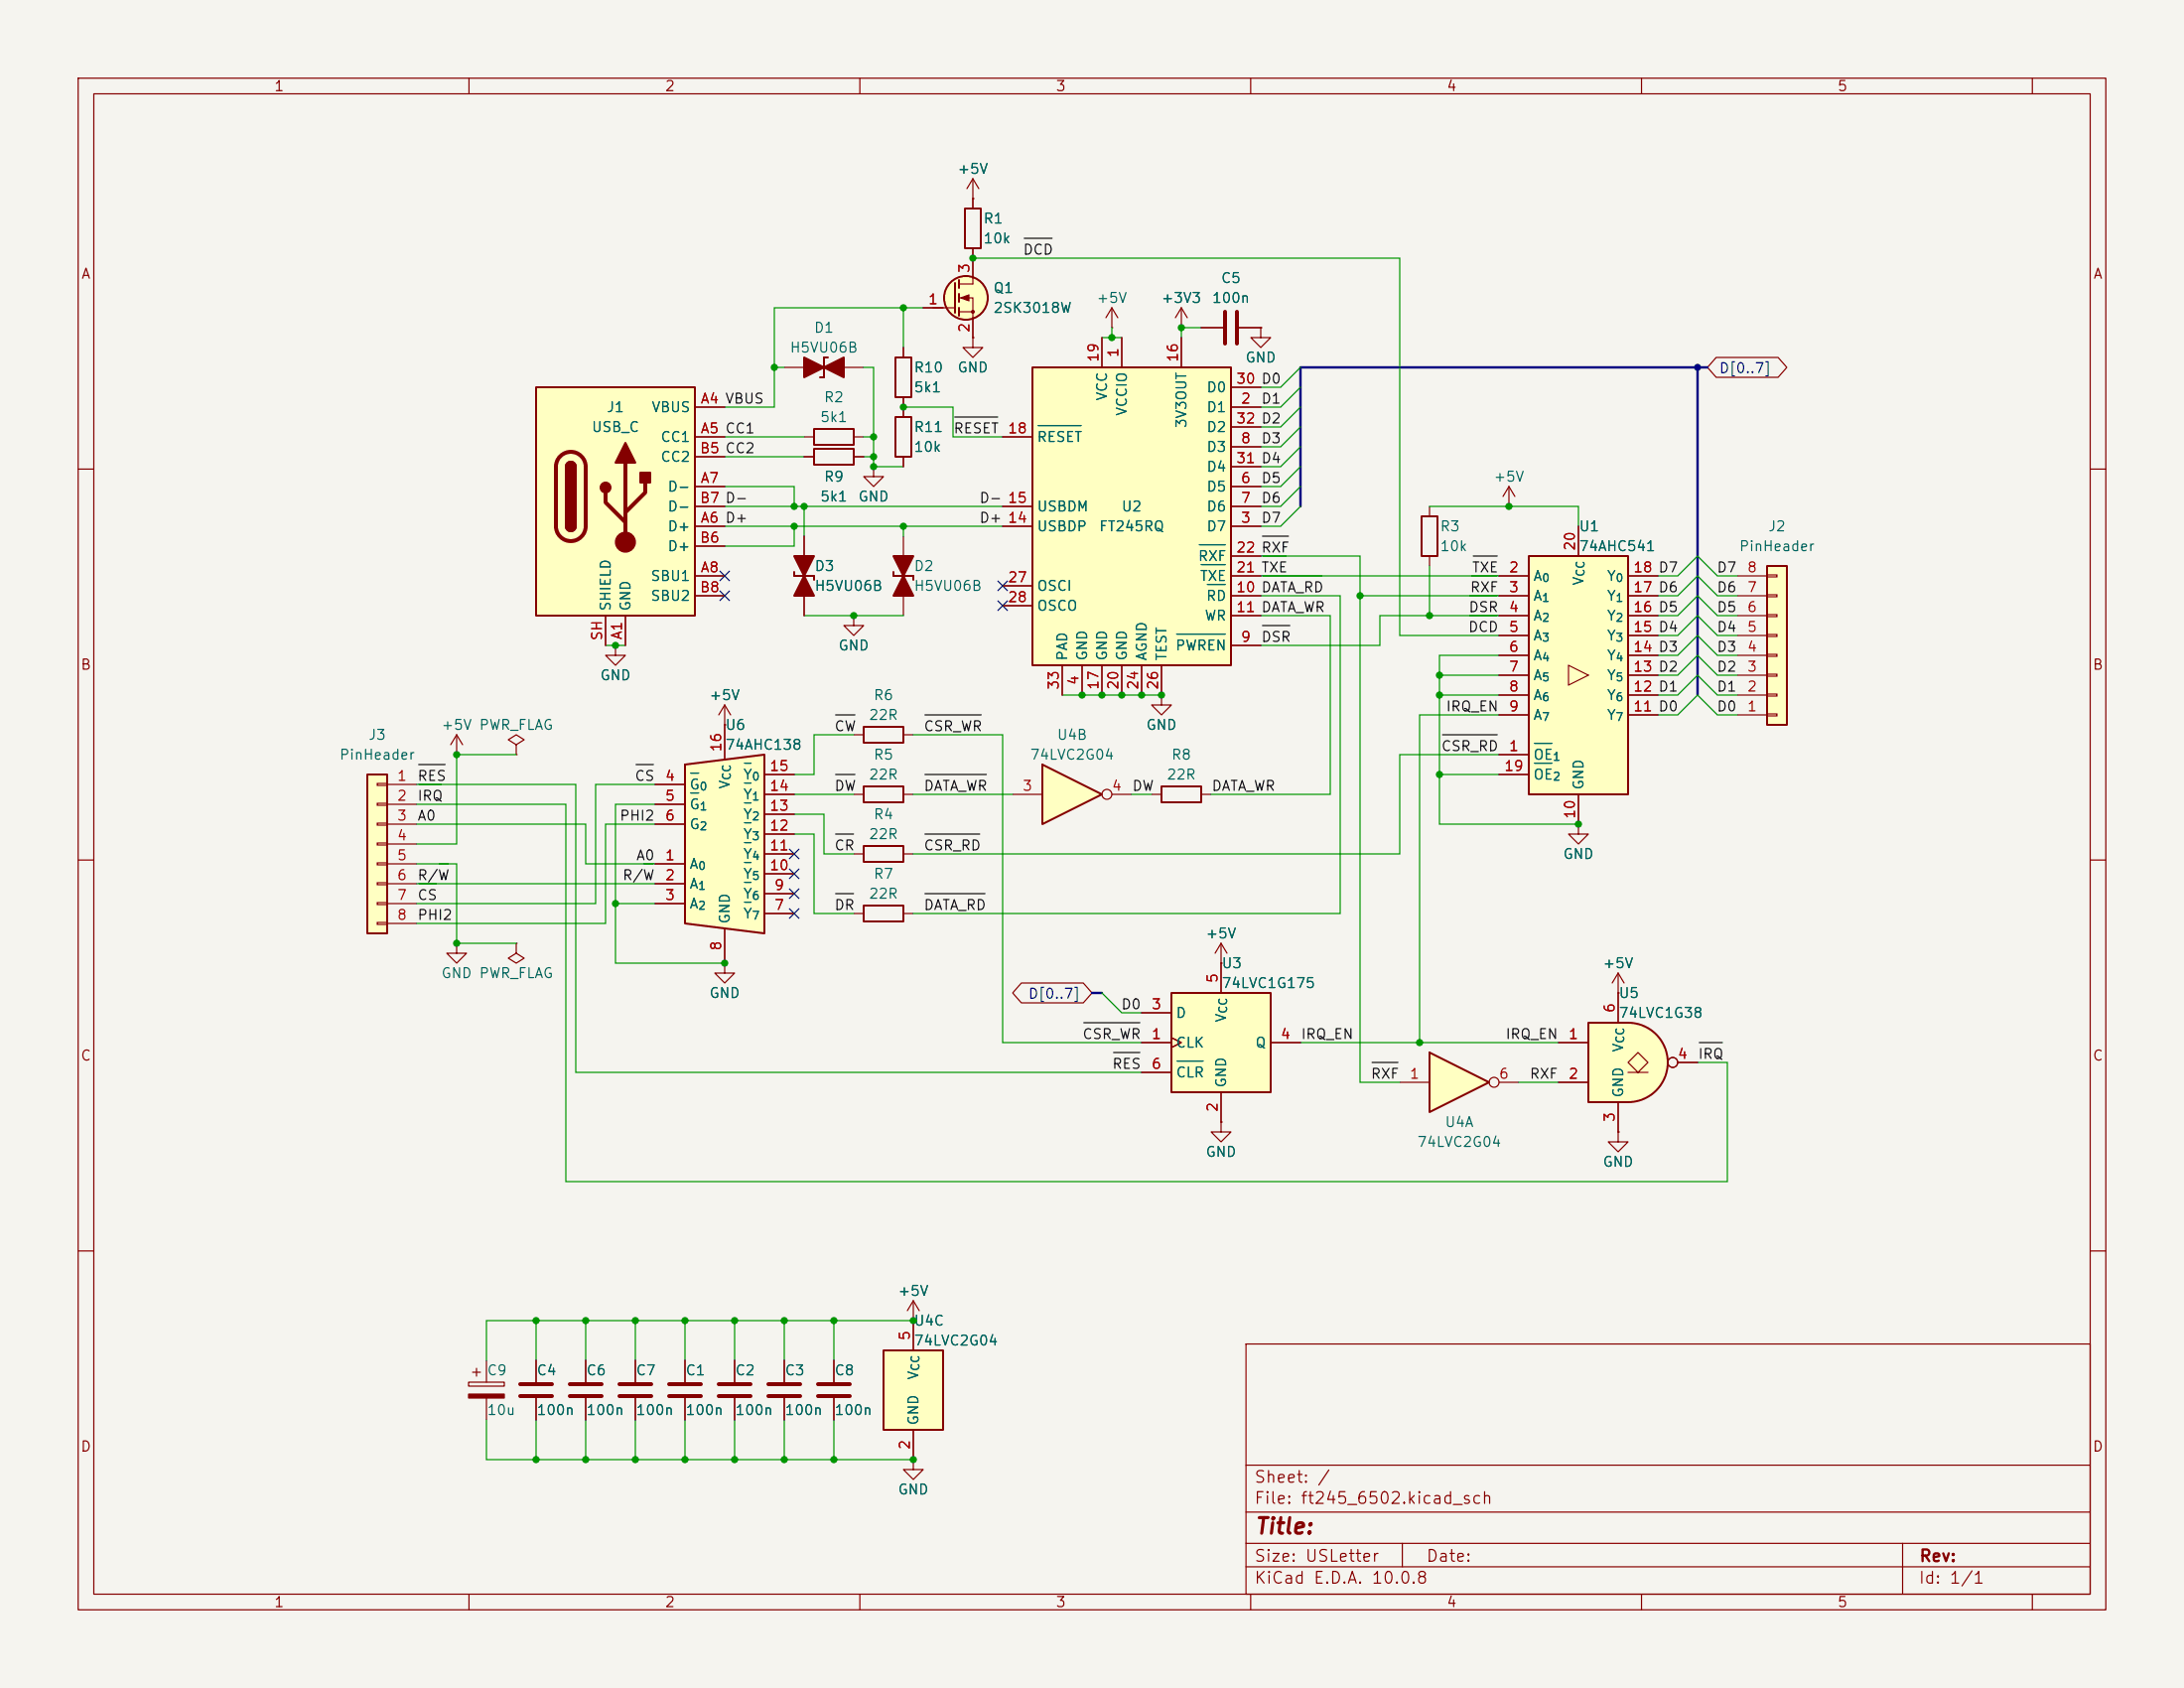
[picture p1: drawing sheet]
<svg xmlns="http://www.w3.org/2000/svg" width="279mm" height="216mm" viewBox="0 0 279 216" stroke-linecap="round" stroke-linejoin="round" font-family="sans-serif">
<path d="M0 0h279.4v215.9h-279.4z" fill="#f5f4ef" stroke="#f5f4ef" stroke-width=".13"/>
<g fill="none" stroke="#840000" stroke-width=".15">
<path d="M10 10h259.4v195.9h-259.4zM12 12h255.4v191.9h-255.4zM60 10v2M110 10v2M160 10v2M210 10v2M260 10v2M10 60h2M267.4 60h2M10 110h2M267.4 110h2M10 160h2"/>
<path d="M159.4 171.9h108v32h-108zM267.4 160h2M159.4 197.4h108M159.4 193.4h108M159.4 187.4h108M179.4 197.4v3M243.4 197.4v6.5M60 203.9v2M110 203.9v2M159.4 200.4h108M160 203.9v2M210 203.9v2"/>
<path d="M260 203.9v2"/>
</g>
<path d="M132.1 47h25.4v38.1h-25.4z" fill="#ffffc2"/>
<path d="M132.1 47h25.4v38.1h-25.4z" fill="none" stroke="#840000" stroke-width=".25"/>
<g fill="none" stroke="#840000" stroke-width=".15">
<path d="M128.3 55.9h3.8M141 43.2v3.8M143.5 43.2v3.8M151.1 43.2v3.8M157.5 52.1h3.8M157.5 57.2h3.8M157.5 49.5h3.8M157.5 59.7h3.8M157.5 54.6h3.8M128.3 67.3h3.8M128.3 64.8h3.8M128.3 74.9h3.8"/>
<path d="M128.3 77.5h3.8M157.5 67.3h3.8M157.5 62.2h3.8M157.5 64.8h3.8M157.5 76.2h3.8M157.5 78.7h3.8M157.5 73.7h3.8M157.5 71.1h3.8M135.9 85.1v3.8M138.4 85.1v3.8M141 85.1v3.8M143.5 85.1v3.8"/>
<path d="M146 85.1v3.8M148.6 85.1v3.8M157.5 82.6h3.8M94 174v2.8M94 178.8v2.8M100.3 174v2.8M100.3 178.8v2.8"/>
</g>
<path d="M132.8 54.4h5.5M153.4 69.7h3.3M153.7 72.2h3M154.5 74.8h2.2M150.5 81.1h6.2" fill="none" stroke="#006464" stroke-width=".15"/>
<path d="M91.9 177h4.1M91.9 178.6h4.1M98.3 177h4.1M98.3 178.6h4.1" fill="none" stroke="#840000" stroke-width=".51"/>
<circle cx="123.6" cy="38.1" r="2.79" fill="#ffffc2"/>
<g fill="none" stroke="#840000" stroke-width=".25">
<path d="M122.2 36.2v3.8M122.7 35.8v1M122.7 37.6v1M122.7 39.4v1M123.4 26.7h2.1v5.1h-2.1zM104.1 57.4h5.1v2h-5.1z"/>
<circle cx="123.6" cy="38.1" r="2.79"/>
</g>
<g fill="none" stroke="#840000" stroke-width=".15">
<path d="M118.1 39.4h4.1M122.7 38.1h1.8v5.1M122.7 39.9h1.8M124.5 25.4h.1M124.5 22.9v3.8M124.5 31.8v4.5h-1.8M124.5 22.9l-.8 1.2M124.5 22.9l.7 1.2M102.9 58.4h1.2M109.2 58.4h1.3M201.9 105.4v1.3h1.3l-1.3 1.3-1.2-1.3h1.2M201.9 105.4h.1"/>
<path d="M74.9 174v2.8M74.9 178.8v2.8M81.3 174v2.8M81.3 178.8v2.8M106.7 174v2.8M106.7 178.8v2.8M116.8 168.9h.1M116.8 166.4l-.7 1.2M116.8 166.4l.8 1.2M116.8 166.4v2.5M116.8 186.7v1.3h1.3l-1.3 1.2-1.2-1.2h1.2M116.8 186.7h.1"/>
</g>
<g fill="#840000" stroke="#840000" stroke-width=".15">
<path d="M122.9 38.1l1.1-.4v.8z"/>
<circle cx="124.5" cy="39.9" r=".18"/>
</g>
<path d="M72.9 177h4.1M72.9 178.6h4.1M79.2 177h4.1M79.2 178.6h4.1M104.6 177h4.1M104.6 178.6h4.1" fill="none" stroke="#840000" stroke-width=".51"/>
<path d="M113 172.7h7.6v10.2h-7.6z" fill="#ffffc2"/>
<path d="M113 172.7h7.6v10.2h-7.6z" fill="none" stroke="#840000" stroke-width=".25"/>
<path d="M207 144.8v1.3h1.3l-1.3 1.2-1.3-1.2h1.3M207 144.8h.1M87.6 174v2.8M87.6 178.8v2.8M116.8 168.9v3.8M116.8 182.9v3.8" fill="none" stroke="#840000" stroke-width=".15"/>
<path d="M85.6 177h4.1M85.6 178.6h4.1" fill="none" stroke="#840000" stroke-width=".51"/>
<path d="M203.2 130.8h5.1v10.2h-5.1z" fill="#ffffc2"/>
<g fill="#ffffc2" stroke="#ffffc2" stroke-width=".13">
<path d="M208.3 130.8a5.1 5.1 0 0 1 5.1 5.1h-5.1z"/>
<path d="M208.3 135.9h5.1a5.1 5.1 0 0 1-5.1 5.1z"/>
</g>
<path d="M105.9 45.7h-.5v2.6h-.5M203.2 130.8h5.1a5.1 5.1 0 0 1 5.1 5.1 5.1 5.1 0 0 1-5.1 5.1h-5.1z" fill="none" stroke="#840000" stroke-width=".25"/>
<g fill="none" stroke="#840000" stroke-width=".15">
<path d="M100.3 47h2.6M104.1 47h2.6M107.9 47h2.6M92.7 123.2v1.3h1.3l-1.3 1.2-1.3-1.2h1.3M92.7 123.2h.1M199.4 133.4h3.8M199.4 138.4h3.8M207 127h.1M207 124.5v6.3M207 124.5l-.8 1.2M207 124.5l.8 1.2M208.3 137.2h1.2l-1.2-1.3 1.2-1.3 1.3 1.3-1.3 1.3h1.3"/>
<path d="M214.6 135.9h2.6M207 141v3.8M68.6 174v2.8M68.6 178.8v2.8"/>
<circle cx="214" cy="135.9" r=".63"/>
</g>
<path d="M66.5 177h4.1M66.5 178.6h4.1" fill="none" stroke="#840000" stroke-width=".51"/>
<g fill="#840000" stroke="#840000" stroke-width=".25">
<path d="M105.4 47l2.5-1.3v2.6z"/>
<path d="M102.9 45.7l2.5 1.3-2.5 1.3z"/>
</g>
<path d="M226.1 72.4h2.5v20.3h-2.5z" fill="#ffffc2"/>
<path d="M226.1 72.4h2.5v20.3h-2.5z" fill="none" stroke="#840000" stroke-width=".25"/>
<g fill="none" stroke="#840000" stroke-width=".15">
<path d="M222.2 78.7h3.9M222.2 76.2h3.9M222.2 73.7h3.9M226.1 78.6h1.2v.3h-1.2zM226.1 76.1h1.2v.2h-1.2zM226.1 73.5h1.2v.3h-1.2zM222.2 91.4h3.9M222.2 88.9h3.9M222.2 86.4h3.9M222.2 83.8h3.9M222.2 81.3h3.9M226.1 91.3h1.2v.3h-1.2z"/>
<path d="M226.1 88.8h1.2v.2h-1.2zM226.1 86.2h1.2v.3h-1.2zM226.1 83.7h1.2v.2h-1.2zM226.1 81.2h1.2v.2h-1.2z"/>
</g>
<path d="M47 99.1h2.5v20.3h-2.5z" fill="#ffffc2"/>
<path d="M114.6 45.7h2v5.1h-2zM114.6 53.3h2v5.1h-2zM181.9 66h2v5.1h-2zM47 99.1h2.5v20.3h-2.5z" fill="none" stroke="#840000" stroke-width=".25"/>
<g fill="none" stroke="#840000" stroke-width=".15">
<path d="M115.6 44.5v1.2M115.6 50.8v2.5M115.6 58.4v1.3M124.5 43.2v1.3h1.2l-1.2 1.2-1.3-1.2h1.3M124.5 43.2h.1M182.9 64.8v1.2M182.9 71.1v1.3M58.4 96.5h.1M58.4 94l.8 1.3M58.4 94l-.7 1.3M58.4 94v2.5M66 95.3l-1-.7 1-.6 1.1 .6-1.1 .7v1.2"/>
<path d="M66 96.5h.1M48.3 100.2h1.2v.3h-1.2zM48.3 102.7h1.2v.3h-1.2zM48.3 105.3h1.2v.2h-1.2zM48.3 107.8h1.2v.3h-1.2zM48.3 110.4h1.2v.2h-1.2zM48.3 112.9h1.2v.3h-1.2zM48.3 115.4h1.2v.3h-1.2zM48.3 118h1.2v.2h-1.2zM49.5 100.3h3.8M49.5 102.9h3.8M49.5 105.4h3.8"/>
<path d="M49.5 108h3.8M49.5 110.5h3.8M49.5 113h3.8M49.5 115.6h3.8M49.5 118.1h3.8M58.4 120.7v1.2h-1.3l1.3 1.3 1.3-1.3h-1.3M58.4 120.7h.1M66 120.7v1.2l-1 .7 1 .6 1.1-.6-1.1-.7M66 120.7h.1M156.2 143.5v1.3h1.3l-1.3 1.3-1.3-1.3h1.3M156.2 143.5h.1"/>
</g>
<path d="M68.6 49.5h20.3v29.2h-20.3z" fill="#ffffc2"/>
<path d="M68.6 49.5h20.3v29.2h-20.3zM72.4 59.7a.64 .64 0 0 1 .6-.6 .64 .64 0 0 1 .7 .6M104.1 54.9h5.1v2h-5.1zM72.4 67.3a.64 .64 0 0 0 .6 .6 .64 .64 0 0 0 .7-.6M101.6 73.2v.5h2.5v.5M114.3 73.2v.5h2.5v.5" fill="none" stroke="#840000" stroke-width=".25"/>
<path d="M71.7 58.4a1.9 1.9 0 0 1 2-.5 1.9 1.9 0 0 1 1.2 1.8v7.6a1.91 1.91 0 0 1-1.9 1.9 1.91 1.91 0 0 1-1.9-1.9v-7.6a1.9 1.9 0 0 1 .6-1.3zM80 59.2v10.1M77.5 63v1.3l2.5 2.5M82.5 61.7v1.3l-2.5 2.5" fill="none" stroke="#840000" stroke-width=".51"/>
<g fill="#840000" stroke="#840000" stroke-width=".25">
<path d="M72.4 59.7h1.3v7.6h-1.3z"/>
<path d="M72.6 59.2a.64 .64 0 0 1 .7-.1 .64 .64 0 0 1 .4 .6h-1.3z"/>
<path d="M72.4 67.3h1.3a.64 .64 0 0 1-.7 .6 .64 .64 0 0 1-.6-.6z"/>
<path d="M80 56.6l1.3 2.6h-2.6z"/>
<path d="M81.9 60.5h1.3v1.2h-1.3z"/>
<path d="M115.6 73.7l1.2 2.5h-2.5z"/>
<path d="M114.3 71.1h2.5l-1.2 2.6z"/>
<path d="M102.9 73.7l1.2 2.5h-2.5z"/>
<path d="M101.6 71.1h2.5l-1.2 2.6z"/>
<circle cx="77.5" cy="62.4" r=".63"/>
</g>
<circle cx="80" cy="69.3" r="1.27" fill="#840000" stroke="#840000" stroke-width=".15"/>
<g fill="none" stroke="#840000" stroke-width=".15">
<path d="M88.9 52.1h3.8M88.9 55.9h3.8M88.9 58.4h3.8M102.9 55.9h1.2M109.2 55.9h1.3M111.8 59.7v1.3h1.2l-1.2 1.2-1.3-1.2h1.3M111.8 59.7h.1M77.5 78.7v3.9M80 78.7v3.9M88.9 67.3h3.8M88.9 62.2h3.8M88.9 73.7h3.8"/>
<path d="M88.9 69.9h3.8M88.9 64.8h3.8M88.9 76.2h3.8M102.9 68.6v2.5M102.9 72.4v2.5M102.9 76.2v2.5M115.6 68.6v2.5M115.6 72.4v2.5M115.6 76.2v2.5M193 64.8h.1M193 62.2l-.7 1.3M193 62.2l.8 1.3"/>
<path d="M193 62.2v2.6"/>
</g>
<path d="M182.9 134.6l7.6 3.8-7.6 3.8z" fill="#ffffc2"/>
<path d="M110.5 115.8h5.1v2.1h-5.1zM182.9 134.6l7.6 3.8-7.6 3.8z" fill="none" stroke="#840000" stroke-width=".25"/>
<g fill="none" stroke="#840000" stroke-width=".15">
<path d="M142.2 39.4l-.7 1.2M142.2 39.4l.8 1.2M142.2 39.4v2.5M151.1 39.4l-.7 1.2M151.1 39.4l.8 1.2M151.1 39.4v2.5M142.2 41.9h.1M151.1 41.9h.1M153.7 41.9h2.8M158.5 41.9h2.8M109.2 116.8h1.3M115.6 116.8h1.2"/>
<path d="M156.2 123.2h.1M156.2 120.7l-.8 1.2M156.2 120.7l.8 1.2M156.2 120.7v2.5M179.1 138.4h3.8M191.8 138.4h2.5"/>
<circle cx="191.1" cy="138.4" r=".63"/>
</g>
<path d="M156.7 39.9v4M158.2 39.9v4" fill="none" stroke="#840000" stroke-width=".51"/>
<path d="M195.6 71.1h12.7v30.5h-12.7z" fill="#ffffc2"/>
<g fill="none" stroke="#840000" stroke-width=".15">
<path d="M191.8 73.7h3.8M191.8 76.2h3.8M191.8 78.7h3.8M201.9 67.3v3.8M208.3 73.7h3.8M208.3 76.2h3.8M208.3 78.7h3.8M109.2 94h1.3M115.6 94h1.2M148.6 88.9v1.3h1.3l-1.3 1.2-1.3-1.2h1.3M148.6 88.9h.1M191.8 96.5h3.8"/>
<path d="M191.8 81.3h3.8M191.8 83.8h3.8M191.8 86.4h3.8M191.8 88.9h3.8M191.8 91.4h3.8M191.8 99.1h3.8M200.7 85.1l2.5 1.3-2.5 1.2zM208.3 81.3h3.8M208.3 83.8h3.8M208.3 86.4h3.8M208.3 88.9h3.8M208.3 91.4h3.8"/>
<path d="M147.3 101.6h1.3M153.7 101.6h1.2M201.9 101.6v3.8"/>
</g>
<path d="M195.6 71.1h12.7v30.5h-12.7zM110.5 93h5.1v2h-5.1zM148.6 100.6h5.1v2h-5.1z" fill="none" stroke="#840000" stroke-width=".25"/>
<path d="M196.3 95.1h2.2M196.3 97.6h2.2" fill="none" stroke="#006464" stroke-width=".15"/>
<path d="M149.9 127h12.7v12.7h-12.7z" fill="#ffffc2"/>
<path d="M149.9 127h12.7v12.7h-12.7z" fill="none" stroke="#840000" stroke-width=".25"/>
<path d="M146 133.4h3.9M146 129.5h3.9M146 137.2h3.9M149.9 132.7l1.2 .7-1.2 .6M156.2 123.2v3.8M156.2 139.7v3.8M162.6 133.4h3.8" fill="none" stroke="#840000" stroke-width=".15"/>
<path d="M150.6 135.7h3.3" fill="none" stroke="#006464" stroke-width=".15"/>
<path d="M133.3 97.8l7.7 3.8-7.7 3.8z" fill="#ffffc2"/>
<path d="M133.3 97.8l7.7 3.8-7.7 3.8zM110.5 100.6h5.1v2h-5.1zM110.5 108.2h5.1v2h-5.1z" fill="none" stroke="#840000" stroke-width=".25"/>
<g fill="none" stroke="#840000" stroke-width=".15">
<path d="M109.2 78.7v1.3h1.3l-1.3 1.3-1.3-1.3h1.3M109.2 78.7h.1M78.7 82.6v1.2h1.3l-1.3 1.3-1.2-1.3h1.2M78.7 82.6h.1M92.7 92.7h.1M92.7 90.2l-.8 1.2M92.7 90.2l.8 1.2M92.7 90.2v2.5M109.2 101.6h1.3M109.2 109.2h1.3M115.6 101.6h1.2M115.6 109.2h1.2"/>
<path d="M129.5 101.6h3.8M142.2 101.6h2.6M59.9 176.8h4.6v.5h-4.6zM60.5 175.5h1M61 175v1M62.2 174v2.8M62.2 178.8v2.8"/>
<circle cx="141.6" cy="101.6" r=".63"/>
</g>
<path d="M59.9 178.3h4.6v.5h-4.6z" fill="#840000" stroke="#840000" stroke-width=".15"/>
<path d="M87.6 97.8l10.2-1.3v22.9l-10.2-1.3z" fill="#ffffc2"/>
<path d="M87.6 97.8l10.2-1.3v22.9l-10.2-1.3z" fill="none" stroke="#840000" stroke-width=".25"/>
<g fill="none" stroke="#840000" stroke-width=".15">
<path d="M118.1 39.4h2.5M124.5 25.4h.1M124.5 25.4v1.3M124.5 31.8v3.8M88.9 52.1h3.8M88.9 55.9h3.8M88.9 58.4h3.8M102.9 58.4h1.2M109.2 58.4h1.3M111.8 59.7h.1M115.6 44.5v1.2M115.6 50.8v2.5"/>
<path d="M115.6 58.4v1.3M124.5 43.2h.1M124.5 40.6v2.6M128.3 55.9h3.8M141 43.2v3.8M143.5 43.2v3.8M151.1 41.9h.1M151.1 43.2v3.8M153.7 41.9h2.8M157.5 52.1h3.8M157.5 57.2h3.8M157.5 49.5h3.8"/>
<path d="M157.5 59.7h3.8M157.5 54.6h3.8M158.5 41.9h2.8M161.3 41.9v1.3h1.3l-1.3 1.3-1.3-1.3h1.3M161.3 41.9h.1M219.6 45.7h7.9l1.1 1.3-1.1 1.3h-7.9l-1.2-1.3zM77.5 78.7v3.9M80 78.7v3.9M88.9 67.3h3.8M88.9 62.2h3.8M88.9 73.7h3.8M88.9 69.9h3.8"/>
<path d="M88.9 64.8h3.8M88.9 76.2h3.8M102.9 68.6v2.5M102.9 76.2v2.5M109.2 78.7h.1M128.3 67.3h3.8M128.3 64.8h3.8M128.3 74.9h3.8M128.3 77.5h3.8M157.5 67.3h3.8M157.5 62.2h3.8M157.5 73.7h3.8"/>
<path d="M157.5 64.8h3.8M157.5 76.2h3.8M157.5 78.7h3.8M157.5 71.1h3.8M191.8 73.7h3.8M191.8 76.2h3.8M191.8 78.7h3.8M201.9 67.3v3.8M208.3 73.7h3.8M208.3 76.2h3.8M208.3 78.7h3.8M78.7 82.6h.1"/>
<path d="M92.7 92.7h.1M92.7 92.7v4.5M97.8 99.1h3.8M135.9 85.1v3.8M138.4 85.1v3.8M141 85.1v3.8M143.5 85.1v3.8M146 85.1v3.8M148.6 88.9h.1M148.6 85.1v3.8M157.5 82.6h3.8M191.8 99.1h3.8"/>
<path d="M191.8 96.5h3.8M191.8 81.3h3.8M191.8 83.8h3.8M191.8 86.4h3.8M191.8 88.9h3.8M191.8 91.4h3.8M208.3 81.3h3.8M208.3 83.8h3.8M208.3 86.4h3.8M208.3 88.9h3.8M208.3 91.4h3.8M83.8 110.5h3.8"/>
<path d="M83.8 113h3.8M83.8 115.6h3.8M83.8 100.3h3.8M83.8 102.9h3.8M83.8 105.4h3.8M92.7 118.7v4.5M97.8 116.8h3.8M97.8 114.3h3.8M97.8 111.8h3.8M97.8 109.2h3.8M97.8 106.7h3.8M97.8 104.1h3.8"/>
<path d="M97.8 101.6h3.8M201.9 105.4h.1M201.9 101.6v3.8M92.7 123.2h.1M130.7 125.7h7.9l1.1 1.3-1.1 1.3h-7.9l-1.1-1.3zM146 133.4h3.9M146 129.5h3.9M146 137.2h3.9M149.9 132.7l1.2 .7-1.2 .6M156.2 123.2h.1M156.2 123.2v3.8M156.2 139.7v3.8"/>
<path d="M162.6 133.4h3.8M199.4 133.4h3.8M199.4 138.4h3.8M207 127h.1M207 127v3.8M214.6 135.9h2.6M156.2 143.5h.1M207 144.8h.1M207 141v3.8M68.6 174v2.8M68.6 178.8v2.8M74.9 174v2.8"/>
<path d="M74.9 178.8v2.8M81.3 174v2.8M81.3 178.8v2.8M87.6 174v2.8M87.6 178.8v2.8M94 174v2.8M94 178.8v2.8M100.3 174v2.8M100.3 178.8v2.8M106.7 174v2.8M106.7 178.8v2.8M116.8 168.9h.1"/>
<path d="M116.8 168.9v3.8M116.8 186.7h.1M116.8 182.9v3.8"/>
<circle cx="214" cy="135.9" r=".63"/>
</g>
<g fill="none" stroke="#006464" stroke-width=".15">
<path d="M132.8 54.4h5.5M153.4 69.7h3.3M153.7 72.2h3M154.5 74.8h2.2M88.4 98.9h1M95.3 97.6h.8M150.5 81.1h6.2M196.3 97.6h2.2M196.3 95.1h2.2M88.4 101.4h1M95.3 115.4h.8M95.3 112.9h.8"/>
<path d="M95.3 110.3h.8M95.3 107.8h.8M95.3 105.2h.8M95.3 102.7h.8M95.3 100.2h.8M150.6 135.7h3.3"/>
</g>
<g fill="none" stroke="#0f0f0f" stroke-width=".15">
<path d="M131 30.5h3.6M122.1 53.3h5.5M161.5 71.1h3.1M161.5 73.7h7.7M161.5 68.6h3.3M188 78.7h3.5M188 76.2h3.5M188.2 73.7h3.3M188.5 71.1h3M53.6 97.8h3.3M81.4 97.8h2.2M106.9 91.4h2.5"/>
<path d="M106.9 99.1h2.5M118.3 91.4h7.2M118.3 99.1h7.9M161.5 80h3.5M184.5 94h7M53.6 100.3h2.9M53.6 113h2.2M56.2 110.5h1.2M82.4 110.5h1.2M106.9 106.7h2.3M106.9 114.3h2.3M118.3 106.7h7"/>
<path d="M118.3 114.3h7.7M138.6 130.8h7.2M142.4 134.6h3.4M175.5 135.9h3.3M217.4 133.3h2.9"/>
</g>
<path d="M217.2 47v41.9M218.4 47h-52v17.8M139.7 127h1.3" fill="none" stroke="#000084" stroke-width=".3"/>
<g fill="none" stroke="#009600" stroke-width=".15">
<path d="M115.6 39.4v5.1M118.1 39.4h-19v12.7h-6.4M124.5 33h54.6v48.3h12.7M92.7 55.9h10.2M92.7 58.4h10.2M99.1 47h1.2M110.5 47h1.3v12.7h3.8M110.5 55.9h1.3M110.5 58.4h1.3M115.6 52.1h6.3v3.8h6.4M141 43.2h2.5M142.2 41.9v1.3"/>
<path d="M153.7 41.9h-2.6v1.3M166.4 54.6l-2.6 2.6h-2.5M166.4 52.1l-2.6 2.5h-2.5M166.4 47l-2.6 2.5h-2.5M166.4 49.5l-2.6 2.6h-2.5M166.4 57.2l-2.6 2.5h-2.5M166.4 59.7l-2.6 2.5h-2.5M92.7 67.3h35.6M92.7 62.2h8.9v2.6M92.7 64.8h35.6M101.6 67.3v2.6h-8.9M102.9 78.7h12.7"/>
<path d="M102.9 64.8v3.8M115.6 67.3v1.3M161.3 71.1h12.7v67.3h5.1M161.3 78.7h8.9v22.9h-15.3M161.3 76.2h10.1v40.6h-54.6M161.3 73.7h30.5M166.4 64.8l-2.6 2.5h-2.5M166.4 62.2l-2.6 2.6h-2.5M174 76.2h17.8M182.9 72.4v6.3M182.9 64.8h19v2.5M191.8 78.7h-15.3v3.9h-15.2"/>
<path d="M212.1 78.7h2.5l2.6-2.5 2.5 2.5h2.5M212.1 76.2h2.5l2.6-2.5 2.5 2.5h2.5M212.1 73.7h2.5l2.6-2.6 2.5 2.6h2.5M66 96.5h-7.6v11.5h-5.1M77.5 82.6h2.5M109.2 94h-5.1v5.1h-2.5M116.8 94h11.5v39.4h17.7M135.9 88.9h12.7M184.1 88.9h7.7M184.1 86.4h7.7M184.1 99.1h7.7M191.8 96.5h-12.7v12.7h-62.3"/>
<path d="M191.8 83.8h-7.7v21.6h17.8M191.8 91.4h-10.2v42M212.1 83.8h2.5l2.6-2.5 2.5 2.5h2.5M212.1 88.9h2.5l2.6-2.5 2.5 2.5h2.5M212.1 86.4h2.5l2.6-2.6 2.5 2.6h2.5M212.1 81.3h2.5l2.6-2.6 2.5 2.6h2.5M212.1 91.4h2.5l2.6-2.5 2.5 2.5h2.5M53.3 102.9h19.1v48.2h148.6v-15.2h-3.8M53.3 100.3h20.4v36.9h72.3M53.3 105.4h21.6v5.1h8.9M53.3 110.5h5.1v10.2h7.6M53.3 113h30.5"/>
<path d="M78.7 115.6h5.1M83.8 105.4h-6.3v12.7h-24.2M83.8 102.9h-5.1v20.3h14M83.8 100.3h-7.6v15.3h-22.9M101.6 106.7h2.5v10.1h5.1M101.6 104.1h3.8v5.1h3.8M101.6 101.6h7.6M116.8 101.6h12.7M144.8 101.6h2.5M141 127l2.5 2.5h2.5M166.4 133.4h33M194.3 138.4h5.1"/>
<path d="M68.6 168.9v5.1M74.9 168.9v5.1M81.3 168.9v5.1M87.6 168.9v5.1M94 168.9v5.1M100.3 168.9v5.1M106.7 168.9v5.1M116.8 168.9h-54.6v5.1M62.2 181.6v5.1h54.6M68.6 181.6v5.1M74.9 181.6v5.1M81.3 181.6v5.1"/>
<path d="M87.6 181.6v5.1M94 181.6v5.1M100.3 181.6v5.1M106.7 181.6v5.1"/>
</g>
<g fill="none" stroke="#000084" stroke-width=".15">
<path d="M92.1 73.1l1.2 1.2M92.1 75.6l1.2 1.2M93.3 73.1l-1.2 1.2M93.3 75.6l-1.2 1.2M127.7 74.3l1.2 1.2M127.7 76.9l1.2 1.2M128.9 74.3l-1.2 1.2M128.9 76.9l-1.2 1.2M101 113.7l1.2 1.2M101 108.6l1.2 1.2M101 111.2l1.2 1.2M101 116.2l1.2 1.2"/>
<path d="M102.2 113.7l-1.2 1.2M102.2 108.6l-1.2 1.2M102.2 111.2l-1.2 1.2M102.2 116.2l-1.2 1.2"/>
</g>
<g fill="#009600">
<circle cx="102.9" cy="64.8" r=".46"/>
<circle cx="101.6" cy="67.3" r=".46"/>
<circle cx="109.2" cy="78.7" r=".46"/>
<circle cx="78.7" cy="82.6" r=".46"/>
<circle cx="94" cy="168.9" r=".46"/>
<circle cx="87.6" cy="168.9" r=".46"/>
<circle cx="116.8" cy="168.9" r=".46"/>
<circle cx="106.7" cy="168.9" r=".46"/>
<circle cx="100.3" cy="186.7" r=".46"/>
<circle cx="87.6" cy="186.7" r=".46"/>
<circle cx="94" cy="186.7" r=".46"/>
<circle cx="116.8" cy="186.7" r=".46"/>
<circle cx="106.7" cy="186.7" r=".46"/>
<circle cx="100.3" cy="168.9" r=".46"/>
<circle cx="58.4" cy="120.7" r=".46"/>
<circle cx="58.4" cy="96.5" r=".46"/>
<circle cx="92.7" cy="123.2" r=".46"/>
<circle cx="78.7" cy="115.6" r=".46"/>
<circle cx="115.6" cy="52.1" r=".46"/>
<circle cx="99.1" cy="47" r=".46"/>
<circle cx="111.8" cy="58.4" r=".46"/>
<circle cx="111.8" cy="59.7" r=".46"/>
<circle cx="111.8" cy="55.9" r=".46"/>
<circle cx="101.6" cy="64.8" r=".46"/>
<circle cx="81.3" cy="186.7" r=".46"/>
<circle cx="74.9" cy="186.7" r=".46"/>
<circle cx="74.9" cy="168.9" r=".46"/>
<circle cx="81.3" cy="168.9" r=".46"/>
<circle cx="68.6" cy="186.7" r=".46"/>
<circle cx="68.6" cy="168.9" r=".46"/>
<circle cx="115.6" cy="67.3" r=".46"/>
<circle cx="182.9" cy="78.7" r=".46"/>
<circle cx="184.1" cy="86.4" r=".46"/>
<circle cx="184.1" cy="88.9" r=".46"/>
<circle cx="151.1" cy="41.9" r=".46"/>
<circle cx="142.2" cy="43.2" r=".46"/>
<circle cx="115.6" cy="39.4" r=".46"/>
<circle cx="124.5" cy="33" r=".46"/>
<circle cx="193" cy="64.8" r=".46"/>
<circle cx="174" cy="76.2" r=".46"/>
</g>
<circle cx="217.2" cy="47" r=".46" fill="#000084"/>
<g fill="#009600">
<circle cx="184.1" cy="99.1" r=".46"/>
<circle cx="201.9" cy="105.4" r=".46"/>
<circle cx="138.4" cy="88.9" r=".46"/>
<circle cx="181.6" cy="133.4" r=".46"/>
<circle cx="148.6" cy="88.9" r=".46"/>
<circle cx="143.5" cy="88.9" r=".46"/>
<circle cx="146" cy="88.9" r=".46"/>
<circle cx="141" cy="88.9" r=".46"/>
</g>
<text font-size="2" fill="#840000" x="160.4" y="196.7">Title:</text>
<g font-size="1.5" fill="#840000">
<text x="160.4" y="190">Sheet: /</text>
<text x="160.4" y="192.7">File: ft245_6502.kicad_sch</text>
<text x="160.4" y="202.9">KiCad E.D.A. 10.0.8</text>
<text x="160.4" y="200.1">Size: USLetter</text>
<text x="182.4" y="200.1">Date:</text>
<text x="245.4" y="202.9">Id: 1/1</text>
<text x="245.4" y="200.1">Rev:</text>
</g>
<g font-size="1.3" fill="#840000">
<text x="35" y="12">1</text>
<text x="85" y="12">2</text>
<text x="135" y="12">3</text>
<text x="185" y="12">4</text>
<text x="235" y="12">5</text>
<text x="10.3" y="36">A</text>
<text x="267.7" y="36">A</text>
<text x="10.2" y="86">B</text>
<text x="267.6" y="86">B</text>
<text x="10.2" y="136">C</text>
<text x="267.6" y="136">C</text>
<text x="10.2" y="186">D</text>
<text x="267.6" y="186">D</text>
<text x="35" y="205.9">1</text>
<text x="85" y="205.9">2</text>
<text x="135" y="205.9">3</text>
<text x="185" y="205.9">4</text>
<text x="235" y="205.9">5</text>
</g>
<g font-size="1.3" fill="#006464">
<text x="122.4" y="22.6">+5V</text>
<text x="125.7" y="28.9">R1</text>
<text x="125.7" y="31.4">10k</text>
<text x="127" y="37.8">Q1</text>
<text x="127" y="40.3">2SK3018W</text>
<text x="140.2" y="39.1">+5V</text>
<text x="148.5" y="39.1">+3V3</text>
<text x="155" y="39.1">100n</text>
<text x="156.1" y="36.5">C5</text>
<text x="101" y="45.4">H5VU06B</text>
<text x="104" y="42.9">D1</text>
<text x="116.8" y="48">R10</text>
<text x="122.4" y="48">GND</text>
<text x="159.2" y="46.7">GND</text>
<text x="77.5" y="53">J1</text>
<text x="83.3" y="53">VBUS</text>
<text x="105.3" y="51.8">R2</text>
<text x="116.8" y="50.5">5k1</text>
<text x="141.9" y="51.4" transform="rotate(-90 141.9 51.4)">VCC</text>
<text x="144.5" y="53.3" transform="rotate(-90 144.5 53.3)">VCCIO</text>
<text x="154.3" y="53">D1</text>
<text x="154.3" y="50.5">D0</text>
<text x="75.6" y="55.6">USB_C</text>
<text x="84.4" y="56.8">CC1</text>
<text x="84.4" y="59.4">CC2</text>
<text x="104.8" y="54.3">5k1</text>
<text x="116.8" y="55.6">R11</text>
<text x="116.8" y="58.1">10k</text>
<text x="132.6" y="56.8">RESET</text>
<text x="152.1" y="54.9" transform="rotate(-90 152.1 54.9)">3V3OUT</text>
<text x="154.3" y="58.1">D3</text>
<text x="154.3" y="55.6">D2</text>
<text x="85.3" y="63.2">D-</text>
<text x="85.3" y="65.7">D-</text>
<text x="104.8" y="64.5">5k1</text>
<text x="105.3" y="61.9">R9</text>
<text x="109.7" y="64.5">GND</text>
<text x="132.6" y="65.7">USBDM</text>
<text x="143.4" y="65.7">U2</text>
<text x="154.3" y="63.2">D5</text>
<text x="154.3" y="65.7">D6</text>
<text x="154.3" y="60.7">D4</text>
<text x="191" y="61.9">+5V</text>
<text x="85.3" y="68.3">D+</text>
<text x="85.3" y="70.8">D+</text>
<text x="132.6" y="68.3">USBDP</text>
<text x="140.5" y="68.3">FT245RQ</text>
<text x="154.3" y="68.3">D7</text>
<text x="184.1" y="68.3">R3</text>
<text x="184.1" y="70.8">10k</text>
<text x="201.9" y="68.3">U1</text>
<text x="201.9" y="70.8">74AHC541</text>
<text x="222.4" y="70.8">PinHeader</text>
<text x="226.1" y="68.3">J2</text>
<text x="83.1" y="74.6">SBU1</text>
<text x="83.1" y="77.2">SBU2</text>
<text x="104.1" y="73.4">D3</text>
<text x="104.1" y="75.9">H5VU06B</text>
<text x="116.8" y="73.4">D2</text>
<text x="116.8" y="75.9">H5VU06B</text>
<text x="132.6" y="75.9">OSCI</text>
<text x="153.2" y="72.1">RXF</text>
<text x="153.4" y="74.6">TXE</text>
<text x="154.2" y="77.2">RD</text>
<text x="196.1" y="74.6">A</text>
<text x="196.1" y="77.2">A</text>
<text x="202.9" y="75" transform="rotate(-90 202.9 75)">V</text>
<text x="205.5" y="77.2">Y</text>
<text x="205.5" y="74.6">Y</text>
<text x="78.4" y="78.3" transform="rotate(-90 78.4 78.3)">SHIELD</text>
<text x="81" y="78.3" transform="rotate(-90 81 78.3)">GND</text>
<text x="107.2" y="83.5">GND</text>
<text x="132.6" y="78.4">OSCO</text>
<text x="150.3" y="83.5">PWREN</text>
<text x="154" y="79.7">WR</text>
<text x="196.1" y="79.7">A</text>
<text x="196.1" y="82.2">A</text>
<text x="205.5" y="82.2">Y</text>
<text x="205.5" y="79.7">Y</text>
<text x="76.7" y="87.3">GND</text>
<text x="90.6" y="89.9">+5V</text>
<text x="111.7" y="89.9">R6</text>
<text x="136.9" y="84.6" transform="rotate(-90 136.9 84.6)">PAD</text>
<text x="139.4" y="84.6" transform="rotate(-90 139.4 84.6)">GND</text>
<text x="141.9" y="84.6" transform="rotate(-90 141.9 84.6)">GND</text>
<text x="144.5" y="84.6" transform="rotate(-90 144.5 84.6)">GND</text>
<text x="147" y="84.6" transform="rotate(-90 147 84.6)">AGND</text>
<text x="149.6" y="84.6" transform="rotate(-90 149.6 84.6)">TEST</text>
<text x="196.1" y="84.8">A</text>
<text x="196.1" y="87.3">A</text>
<text x="196.1" y="89.9">A</text>
<text x="205.5" y="89.9">Y</text>
<text x="205.5" y="87.3">Y</text>
<text x="205.5" y="84.8">Y</text>
<text x="47" y="94.9">J3</text>
<text x="56.4" y="93.7">+5V PWR_FLAG</text>
<text x="92.7" y="93.7">U6</text>
<text x="111.1" y="92.4">22R</text>
<text x="135.1" y="94.9">U4B</text>
<text x="146.5" y="93.7">GND</text>
<text x="196.1" y="92.4">A</text>
<text x="205.5" y="92.4">Y</text>
<text x="43.3" y="97.5">PinHeader</text>
<text x="88.1" y="101.3">G</text>
<text x="92.7" y="96.2">74AHC138</text>
<text x="93.7" y="101" transform="rotate(-90 93.7 101)">V</text>
<text x="95" y="100">Y</text>
<text x="111.1" y="100">22R</text>
<text x="111.7" y="97.5">R5</text>
<text x="131.7" y="97.5">74LVC2G04</text>
<text x="149.2" y="100">22R</text>
<text x="149.8" y="97.5">R8</text>
<text x="196.1" y="97.5">OE</text>
<text x="196.1" y="100">OE</text>
<text x="202.9" y="101.1" transform="rotate(-90 202.9 101.1)">GND</text>
<text x="88.1" y="103.8">G</text>
<text x="88.1" y="106.4">G</text>
<text x="95" y="107.6">Y</text>
<text x="95" y="105.1">Y</text>
<text x="95" y="102.6">Y</text>
<text x="111.1" y="107.6">22R</text>
<text x="111.7" y="105.1">R4</text>
<text x="88.1" y="111.5">A</text>
<text x="88.1" y="114">A</text>
<text x="95" y="112.7">Y</text>
<text x="95" y="110.2">Y</text>
<text x="111.7" y="112.7">R7</text>
<text x="199.9" y="110.2">GND</text>
<text x="88.1" y="116.5">A</text>
<text x="93.7" y="118.3" transform="rotate(-90 93.7 118.3)">GND</text>
<text x="95" y="117.8">Y</text>
<text x="95" y="115.3">Y</text>
<text x="111.1" y="115.3">22R</text>
<text x="56.4" y="125.4">GND PWR_FLAG</text>
<text x="154.1" y="120.3">+5V</text>
<text x="156.2" y="124.2">U3</text>
<text x="204.9" y="124.2">+5V</text>
<text x="90.6" y="128">GND</text>
<text x="150.3" y="130.5">D</text>
<text x="156.2" y="126.7">74LVC1G175</text>
<text x="157.2" y="130.9" transform="rotate(-90 157.2 130.9)">V</text>
<text x="207" y="128">U5</text>
<text x="207" y="130.5">74LVC1G38</text>
<text x="150.3" y="134.3">CLK</text>
<text x="160.5" y="134.3">Q</text>
<text x="208" y="134.7" transform="rotate(-90 208 134.7)">V</text>
<text x="150.3" y="138.1">CLR</text>
<text x="157.2" y="139.2" transform="rotate(-90 157.2 139.2)">GND</text>
<text x="208" y="140.5" transform="rotate(-90 208 140.5)">GND</text>
<text x="154.1" y="148.3">GND</text>
<text x="181.2" y="147">74LVC2G04</text>
<text x="184.7" y="144.5">U4A</text>
<text x="204.9" y="149.6">GND</text>
<text x="114.8" y="166.1">+5V</text>
<text x="116.8" y="169.9">U4C</text>
<text x="116.8" y="172.4">74LVC2G04</text>
<text x="62.2" y="176.2">C9</text>
<text x="68.6" y="176.2">C4</text>
<text x="74.9" y="176.2">C6</text>
<text x="81.3" y="176.2">C7</text>
<text x="87.6" y="176.2">C1</text>
<text x="94" y="176.2">C2</text>
<text x="100.3" y="176.2">C3</text>
<text x="106.7" y="176.2">C8</text>
<text x="117.8" y="176.6" transform="rotate(-90 117.8 176.6)">V</text>
<text x="62.2" y="181.3">10u</text>
<text x="68.6" y="181.3">100n</text>
<text x="74.9" y="181.3">100n</text>
<text x="81.3" y="181.3">100n</text>
<text x="87.6" y="181.3">100n</text>
<text x="94" y="181.3">100n</text>
<text x="100.3" y="181.3">100n</text>
<text x="106.7" y="181.3">100n</text>
<text x="117.8" y="182.4" transform="rotate(-90 117.8 182.4)">GND</text>
<text x="114.8" y="191.5">GND</text>
</g>
<g font-size="1.3" fill="#a90000">
<text x="124.3" y="35" transform="rotate(-90 124.3 35)">3</text>
<text x="118.6" y="39.2">1</text>
<text x="124.3" y="42.6" transform="rotate(-90 124.3 42.6)">2</text>
<text x="140.8" y="46.4" transform="rotate(-90 140.8 46.4)">19</text>
<text x="143.4" y="45.8" transform="rotate(-90 143.4 45.8)">1</text>
<text x="151" y="46.4" transform="rotate(-90 151 46.4)">16</text>
<text x="89.5" y="51.9">A4 VBUS</text>
<text x="89.5" y="51.9">A4</text>
<text x="158" y="49.4">30 D0</text>
<text x="158" y="49.4">30</text>
<text x="158.7" y="51.9">2</text>
<text x="89.4" y="58.3">B5 CC2</text>
<text x="89.4" y="58.3">B5</text>
<text x="89.5" y="55.7">A5 CC1</text>
<text x="89.5" y="55.7">A5</text>
<text x="128.8" y="55.7">18</text>
<text x="158" y="59.6">31 D4</text>
<text x="158" y="54.5">32 D2</text>
<text x="158" y="59.6">31</text>
<text x="158" y="54.5">32</text>
<text x="158.7" y="57">8</text>
<text x="89.4" y="64.6">B7 D-</text>
<text x="89.4" y="64.6">B7</text>
<text x="89.5" y="62.1">A7</text>
<text x="128.8" y="64.6">15</text>
<text x="158.7" y="62.1">6</text>
<text x="158.7" y="64.6">7</text>
<text x="89.4" y="69.7">B6</text>
<text x="89.5" y="67.2">A6 D+</text>
<text x="89.5" y="67.2">A6</text>
<text x="128.8" y="67.2">14</text>
<text x="158" y="71">22 RXF</text>
<text x="158" y="71">22</text>
<text x="158.7" y="67.2">3</text>
<text x="201.8" y="70.6" transform="rotate(-90 201.8 70.6)">20</text>
<text x="89.4" y="76.1">B8</text>
<text x="89.5" y="73.5">A8</text>
<text x="128.8" y="74.8">27</text>
<text x="128.8" y="77.3">28</text>
<text x="158" y="76.1">10 DATA_RD</text>
<text x="158" y="73.5">21 TXE</text>
<text x="158" y="76.1">10</text>
<text x="158" y="73.5">21</text>
<text x="192.9" y="73.5">2</text>
<text x="192.9" y="76.1">3</text>
<text x="208.8" y="76.1">17 D6</text>
<text x="208.8" y="73.5">18 D7</text>
<text x="208.8" y="76.1">17</text>
<text x="208.8" y="73.5">18</text>
<text x="223.4" y="76.1">7</text>
<text x="223.4" y="73.5">8</text>
<text x="77.3" y="82" transform="rotate(-90 77.3 82)">SH</text>
<text x="79.9" y="81.9" transform="rotate(-90 79.9 81.9)">A1</text>
<text x="158" y="78.6">11 DATA_WR</text>
<text x="158" y="78.6">11</text>
<text x="158.7" y="82.4">9</text>
<text x="192.9" y="78.6">4</text>
<text x="192.9" y="81.1">5</text>
<text x="192.9" y="83.7">6</text>
<text x="208.8" y="83.7">14 D3</text>
<text x="208.8" y="81.1">15 D4</text>
<text x="208.8" y="78.6">16 D5</text>
<text x="208.8" y="83.7">14</text>
<text x="208.8" y="81.1">15</text>
<text x="208.8" y="78.6">16</text>
<text x="223.4" y="83.7">4</text>
<text x="223.4" y="81.1">5</text>
<text x="223.4" y="78.6">6</text>
<text x="135.8" y="88.3" transform="rotate(-90 135.8 88.3)">33</text>
<text x="138.3" y="87.7" transform="rotate(-90 138.3 87.7)">4</text>
<text x="140.8" y="88.3" transform="rotate(-90 140.8 88.3)">17</text>
<text x="143.4" y="88.3" transform="rotate(-90 143.4 88.3)">20</text>
<text x="145.9" y="88.3" transform="rotate(-90 145.9 88.3)">24</text>
<text x="148.5" y="88.3" transform="rotate(-90 148.5 88.3)">26</text>
<text x="192.9" y="86.2">7</text>
<text x="192.9" y="88.8">8</text>
<text x="208.8" y="88.8">12 D1</text>
<text x="208.8" y="86.2">13 D2</text>
<text x="208.8" y="88.8">12</text>
<text x="208.8" y="86.2">13</text>
<text x="223.4" y="88.8">2</text>
<text x="223.4" y="86.2">3</text>
<text x="192.9" y="91.3">9</text>
<text x="208.8" y="91.3">11 D0</text>
<text x="208.8" y="91.3">11</text>
<text x="223.4" y="91.3">1</text>
<text x="50.7" y="100.2">1</text>
<text x="85" y="100.2">4</text>
<text x="92.6" y="96.3" transform="rotate(-90 92.6 96.3)">16</text>
<text x="98.4" y="101.5">14</text>
<text x="98.4" y="98.9">15</text>
<text x="130.7" y="101.5">3</text>
<text x="142.1" y="101.5">4</text>
<text x="192.3" y="98.9">19</text>
<text x="192.9" y="96.4">1</text>
<text x="50.7" y="102.7">2</text>
<text x="50.7" y="105.3">3</text>
<text x="50.7" y="107.8">4</text>
<text x="85" y="102.7">5</text>
<text x="85" y="105.3">6</text>
<text x="98.4" y="106.5">12</text>
<text x="98.4" y="104">13</text>
<text x="201.8" y="104.8" transform="rotate(-90 201.8 104.8)">10</text>
<text x="50.7" y="110.4">5</text>
<text x="50.7" y="112.9">6</text>
<text x="85" y="110.4">1</text>
<text x="85" y="112.9">2</text>
<text x="98.4" y="111.6">10</text>
<text x="98.4" y="109.1">11</text>
<text x="50.7" y="115.4">7</text>
<text x="50.7" y="118">8</text>
<text x="85" y="115.4">3</text>
<text x="99" y="116.7">7</text>
<text x="99" y="114.2">9</text>
<text x="92.6" y="121.7" transform="rotate(-90 92.6 121.7)">8</text>
<text x="156.1" y="125.8" transform="rotate(-90 156.1 125.8)">5</text>
<text x="147.2" y="129.4">3</text>
<text x="206.9" y="129.6" transform="rotate(-90 206.9 129.6)">6</text>
<text x="147.2" y="133.2">1</text>
<text x="147.2" y="137">6</text>
<text x="163.7" y="133.2">4</text>
<text x="200.6" y="133.2">1</text>
<text x="214.5" y="135.8">4</text>
<text x="156.1" y="142.3" transform="rotate(-90 156.1 142.3)">2</text>
<text x="180.2" y="138.3">1</text>
<text x="191.7" y="138.3">6</text>
<text x="200.6" y="138.3">2</text>
<text x="206.9" y="143.6" transform="rotate(-90 206.9 143.6)">3</text>
<text x="116.7" y="171.5" transform="rotate(-90 116.7 171.5)">5</text>
<text x="116.7" y="185.5" transform="rotate(-90 116.7 185.5)">2</text>
</g>
<g font-size="1.3" fill="#0f0f0f">
<text x="130.8" y="32.9">DCD</text>
<text x="161.3" y="51.9">D1</text>
<text x="121.9" y="55.8">RESET</text>
<text x="161.3" y="57">D3</text>
<text x="125.2" y="64.6">D- 15</text>
<text x="161.3" y="64.6">D6</text>
<text x="161.3" y="62.1">D5</text>
<text x="125.2" y="67.2">D+ 14</text>
<text x="161.3" y="67.2">D7</text>
<text x="188" y="76.1">RXF</text>
<text x="188.2" y="73.5">TXE</text>
<text x="219.5" y="73.5">D7</text>
<text x="219.5" y="76.1">D6</text>
<text x="161.3" y="82.4">DSR</text>
<text x="187.7" y="81.2">DCD</text>
<text x="187.8" y="78.6">DSR</text>
<text x="219.5" y="78.6">D5</text>
<text x="219.5" y="83.7">D3</text>
<text x="219.5" y="81.2">D4</text>
<text x="219.5" y="86.2">D2</text>
<text x="219.5" y="88.8">D1</text>
<text x="106.7" y="93.9">CW</text>
<text x="118.1" y="93.9">CSR_WR</text>
<text x="184.9" y="91.3">IRQ_EN</text>
<text x="219.5" y="91.3">D0</text>
<text x="53.3" y="100.2">RES</text>
<text x="81.1" y="100.2">CS</text>
<text x="106.7" y="101.5">DW</text>
<text x="118.1" y="101.5">DATA_WR</text>
<text x="144.8" y="101.5">DW</text>
<text x="154.9" y="101.5">DATA_WR</text>
<text x="184.3" y="96.4">CSR_RD</text>
<text x="53.3" y="102.7">IRQ</text>
<text x="53.3" y="105.3">A0</text>
<text x="79.2" y="105.3">PHI2</text>
<text x="53.3" y="112.9">R/W</text>
<text x="79.5" y="112.9">R/W</text>
<text x="81.3" y="110.4">A0</text>
<text x="106.7" y="109.1">CR</text>
<text x="118.1" y="109.1">CSR_RD</text>
<text x="53.3" y="118">PHI2</text>
<text x="53.3" y="115.4">CS</text>
<text x="106.7" y="116.7">DR</text>
<text x="118.1" y="116.7">DATA_RD</text>
<text x="143.3" y="129.4">D0</text>
<text x="138.4" y="133.2">CSR_WR</text>
<text x="142.2" y="137">RES</text>
<text x="166.3" y="133.2">IRQ_EN</text>
<text x="192.5" y="133.2">IRQ_EN</text>
<text x="217.1" y="135.8">IRQ</text>
<text x="175.3" y="138.3">RXF</text>
<text x="195.6" y="138.3">RXF</text>
</g>
<g font-size="1.3" fill="#000084">
<text x="219.8" y="48">D[0..7]</text>
<text x="131.5" y="128.1">D[0..7]</text>
</g>
<g font-size="1" fill="#006464">
<text x="197.2" y="74.7">0</text>
<text x="197.2" y="77.2">1</text>
<text x="203" y="73.9" transform="rotate(-90 203 73.9)">CC</text>
<text x="206.6" y="77.2">1</text>
<text x="206.6" y="74.7">0</text>
<text x="197.2" y="79.8">2</text>
<text x="197.2" y="82.3">3</text>
<text x="206.6" y="82.3">3</text>
<text x="206.6" y="79.8">2</text>
<text x="197.2" y="84.8">4</text>
<text x="197.2" y="87.4">5</text>
<text x="197.2" y="89.9">6</text>
<text x="206.6" y="89.9">6</text>
<text x="206.6" y="87.4">5</text>
<text x="206.6" y="84.8">4</text>
<text x="197.2" y="92.5">7</text>
<text x="206.6" y="92.5">7</text>
<text x="89.4" y="101.4">0</text>
<text x="93.7" y="99.9" transform="rotate(-90 93.7 99.9)">CC</text>
<text x="96.1" y="100.1">0</text>
<text x="198.6" y="97.5">1</text>
<text x="198.6" y="100.1">2</text>
<text x="89.4" y="103.9">1</text>
<text x="89.4" y="106.4">2</text>
<text x="96.1" y="107.7">3</text>
<text x="96.1" y="105.2">2</text>
<text x="96.1" y="102.6">1</text>
<text x="89.2" y="111.5">0</text>
<text x="96.1" y="112.8">5</text>
<text x="96.1" y="110.2">4</text>
<text x="89.2" y="114.1">1</text>
<text x="89.2" y="116.6">2</text>
<text x="96.1" y="117.9">7</text>
<text x="96.1" y="115.3">6</text>
<text x="157.2" y="129.7" transform="rotate(-90 157.2 129.7)">CC</text>
<text x="208" y="133.6" transform="rotate(-90 208 133.6)">CC</text>
<text x="117.9" y="175.5" transform="rotate(-90 117.9 175.5)">CC</text>
</g>
</svg>
